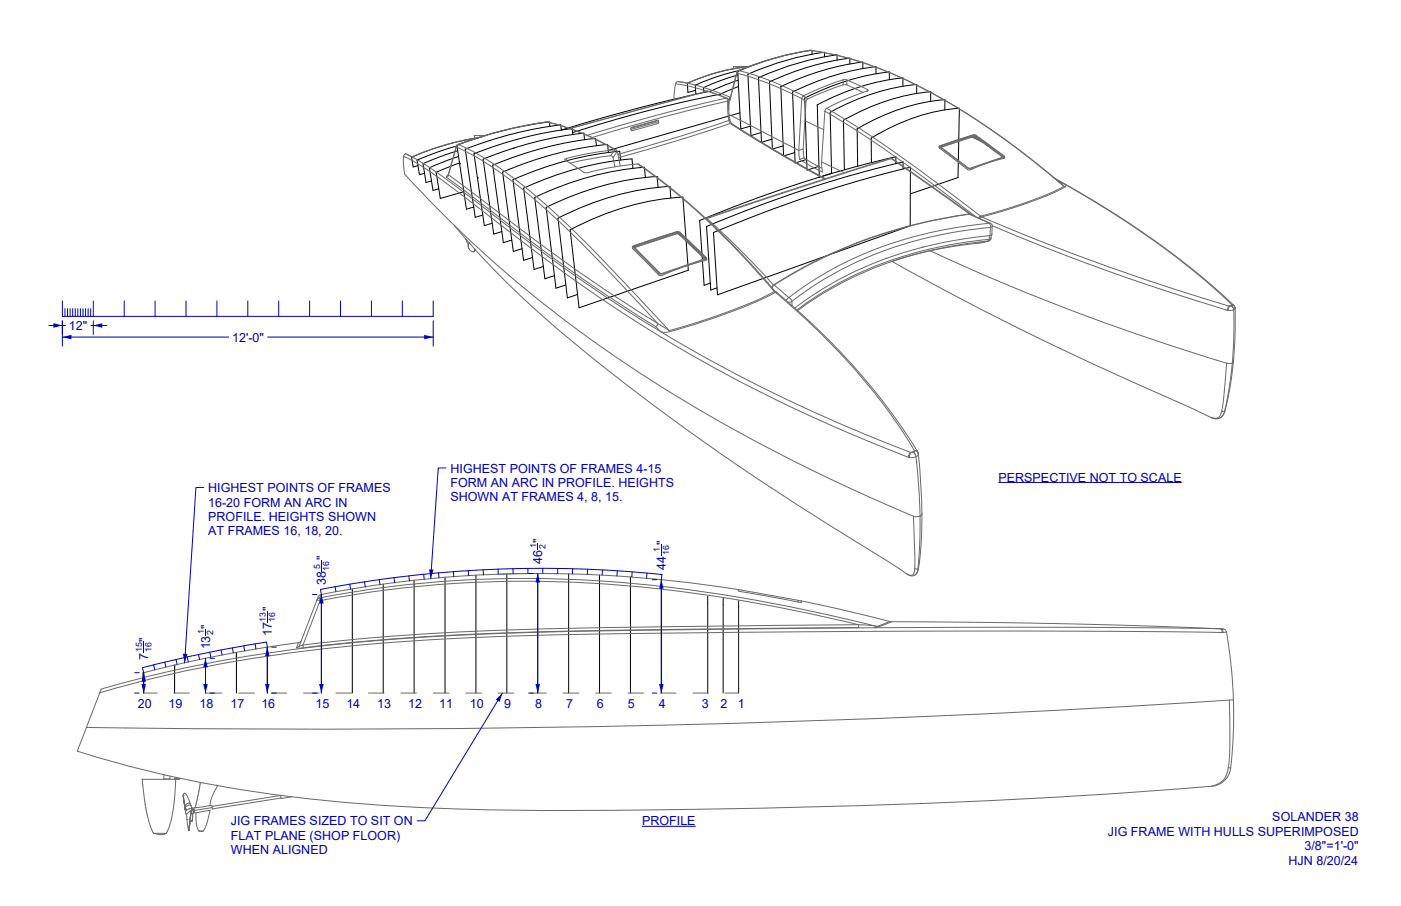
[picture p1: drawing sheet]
<svg xmlns="http://www.w3.org/2000/svg" width="432mm" height="279mm" viewBox="0 0 432 279" stroke-linecap="round" stroke-linejoin="round" font-family="sans-serif">
<!-- layer: Make2D -->
<g fill="none" stroke="#000" stroke-width=".31">
<path d="M250.3 16.7l-.1-1.2-7.5 1.4-7.6 2.2-7.7 2.9 .9 17.8 3-.9M254.1 17.5v-1.4a88.3 88.3 0 0 0-23.6 6.8l1 18.9 3.1-.9M258 18.5v-1.6a87.4 87.4 0 0 0-24.2 7.1l.9 19.9 3.2-1M261.9 19.7v-1.8a85.1 85.1 0 0 0-24.7 7.3l.8 20.8 3.4-1M169.5 39l-.2-1.4a120.3 120.3 0 0 0-28.5 7.2l3 19.7 2.2-.7M227.4 23.1l-5.2 1.7-5.4 2.2 .1 1.5M227.5 24.7l-4.6 1.7a26.9 26.9 0 0 1-8.3 2.6l-19.8 4.8-21.7 6.3M227.6 26.7l-2.1 .8a23.5 23.5 0 0 1-7.9 2.4l-20.5 4.9-20.6 6.1M228 34.8l-40.5 11.6M228.1 21.7l-6.7 1.8-7.1 2.8 .2 2.8M231.1 20.5a60.1 60.1 0 0 0-19.3 5.2l.2 2.8 2.4-.6M265.9 21.1v-2a82.3 82.3 0 0 0-25.2 7.6l.8 21.4 3.4-1"/>
<path d="M270 22.8v-2.2a79 79 0 0 0-25.7 7.8l.8 21.9 3.5-1.1M274.1 24.6v-2.4a75.5 75.5 0 0 0-26.1 8.1l.7 22.2 3.7-1.2M278.3 26.6v-2.6a72.1 72.1 0 0 0-26.4 8.3l.6 22.4 3.8-1.2-.4-18.9a68.7 68.7 0 0 1 26.6-8.6v2.8M286.8 31.2l.1-2.9a65.3 65.3 0 0 0-26.9 8.8l.2 15.3M291.2 33.9v-3.2a62.5 62.5 0 0 0-27 9l.1 11.5M140.9 45a92.4 92.4 0 0 0-12.4 4.4l.8 4.5 1.5-.5M141.1 46.5l-5.5 1.9-5.2 2.1 .9 5.8 1.7-.5M141.3 48.2l-9 3.5 1.2 7 1.7-.5M141.6 50.2l-7.2 2.9 1.3 8.1 7.3-2.1M141.7 50.5h.1M147.2 54.9h.1M147.5 42.5l-1.8 .3a83.8 83.8 0 0 0-18.9 5.7l.5 3 1.5-.4"/>
<path d="M158.1 45.7h.1M173 40.1l-.2-1.6a120.6 120.6 0 0 0-29.4 7.5l3.1 21 2.3-.7M176.6 41.5l-.2-1.8a119.1 119.1 0 0 0-30.3 7.7l3.2 22.2 2.4-.7M180.2 43.1l-.3-2.1a116.6 116.6 0 0 0-31 8.1l3.3 23.1 2.5-.8M183.8 44.9l-.2-2.2a112.8 112.8 0 0 0-31.8 8.3l3.3 23.8 2.6-.8M187.5 47l-.2-2.5a108.4 108.4 0 0 0-32.4 8.6l3.3 24.4 2.7-.8M187.8 49.8h.1M191.3 49.3l-.3-2.7a103.8 103.8 0 0 0-32.9 8.8l3.3 24.9 2.7-.9M195.1 51.9l-.3-2.9a99.2 99.2 0 0 0-33.4 9l3.2 25.1 2.9-.9M198.9 54.7l-.3-3.1a94.8 94.8 0 0 0-33.8 9.3l3.1 25.1 3-1M202.8 57.8l-.3-3.4a90.7 90.7 0 0 0-34.2 9.6l3.1 24.9 3-1M268.6 50.1l-.1-7.5a60.5 60.5 0 0 1 27.2-9.2l-.4 21.3-14.7 5.1"/>
<path d="M276.1 50.5v-2.2l-18.8 4.9-10.2 3.2-10.3 3.4-21.2 8.2 1.4 20 1.9-.7M278.3 52.1v-2.2l-17.9 4.7-10.2 3.2-10.4 3.5-11.3 4.2-10.7 4.3 1.3 19.6 1.9-.6M175.7 70.9a83.9 83.9 0 0 1 34.8-10.1l1.6 22.5-33.6 11.6zM206.8 61.1l-.3-3.6a86.6 86.6 0 0 0-34.5 9.8l2.9 24.6 3.1-1.1M219.9 71.7l16-6.4 14.7-5.2 14.8-4.5 15.2-4-.1 18-59.4 21.3zM127.6 178.9v34.8M137.2 178v35.7M146.7 177.4v36.3M156.2 177v36.7M165.7 176.9v36.8M175.3 177v36.7M184.8 177.3v36.4"/>
<path d="M194.3 177.9v35.8M203.8 178.8v34.9M82.4 199.6v1.8zM99.1 183.3v30.4M108.6 181.6v32.1M118.1 180.1v33.6M218.1 183.9v29.8M222.9 184.5v29.2M227.6 185.2v28.5M44.3 207.5v6.2M53.8 205.1v1.6zM53.8 206.7v7"/>
<path d="M63.3 203v1.7zM63.3 204.7v9M72.9 201.2v1.8zM72.9 203v10.7M82.4 201.4v12.3"/>
</g>
<g fill="none" stroke="#696969" stroke-width=".31">
<path d="M249.5 15.5a99.8 99.8 0 0 0-22 6.2M249.5 15.5v.1M249.6 15.5a115.9 115.9 0 0 1 43.6 16.7l9 5.6a262.2 262.2 0 0 1 25.7 19.7M249.6 15.5a99.5 99.5 0 0 0-22 6.2M249.6 15.5h-.1M249.7 15.5h-.1M249.7 15.5l.2 .1M249.7 15.5h-.2M249.7 15.5a116 116 0 0 1 43.8 16.7l9 5.7a261.5 261.5 0 0 1 24.3 18.5M168.4 37.6l-1.3 .2a134.5 134.5 0 0 0-25.9 6.7M168.4 37.6h.3M168.4 37.6h.1"/>
<path d="M168.4 37.6h-.1M168.4 37.6a133.3 133.3 0 0 0-27.2 6.9M168.4 37.6a73.9 73.9 0 0 1 21.1 8.6M168.7 37.6a75.2 75.2 0 0 1 21.2 8.7M168.7 37.6l.2 .1M194.5 39.4l8.2-2.4 .2 .2-.1 .9-8 2.2-.3-.1zM202.9 37.2l-8.5 2.4M203 37.5l-8.5 2.4M208.2 25.8a48.5 48.5 0 0 1 9.7 2.4M208.2 25.8l-.5 5.1M208.3 30.7h.1M208.8 25.1a63.1 63.1 0 0 1 16.2 4.9"/>
<path d="M208.8 25.1h.1M208.8 25.1l-.6 .7M211.9 25.6h.1M217.9 28.1h.4M217.9 28.1l-42.3 11.6M218 28.1h-.1M218 28.1l5.8 2.2M218 28.1h.3M218 28.1l-42.4 11.6M218.3 28.1l5.8 2.2M223.8 30.3l.5 .9M223.8 30.3h.3"/>
<path d="M223.8 30.3l-21.2 5.2-21.7 6.3M224.1 30.3l.5 .8M224.3 31.2v3l.3 3M224.3 31.2l-20 4.9-21.9 6.3M224.5 30.7l.2 .1M224.6 31.1h.1M224.6 31.1l-.3 .1M224.6 31.1v2.8l.3 3M224.6 37.2l.5 .9M224.6 37.2l-16.9 5.4-17.3 5M224.7 30.8h.1M224.7 30.8l-.1 1.5"/>
<path d="M224.7 35.3l21.5 11.1M224.7 30.8l.3 .1M224.7 30.8l-.1 3.2M224.9 36.9l-.3 .3M224.9 36.9l.6 1.2M225 30l-.3 .8M225 30h.1M225 30.2h.1M225.1 38.1l-16.9 5.4-17.6 5.1M225.1 38.1h.4M225.1 38.1l13.3 8.2 15.7 8.9-14.4-8.1-13.9-8.6M225.1 29.9l-.1 .1"/>
<path d="M225.5 38.1l13.4 8.2 15.5 8.8M227.1 22.3l-2.1 8.6M227.1 22.3v.3M227.1 22.6l-2.1 8.3M227.1 22.6l4.6 1.3 4.9 1.7 10.5 4.8M227.4 21h-1M227.5 21.8l-.1 .1M227.5 21.7l-.4 .6M227.6 21.7h-.1M227.6 21.7l-.5 .9M227.6 21.7l1.3 .4a94.6 94.6 0 0 1 18.8 7.5M229.8 20.9h-.1"/>
<path d="M230.8 20.5h-4.7l-.1 .7M231.1 20.5a59.6 59.6 0 0 0-19.2 5.1l-3.1-.5M247.1 30.4l-.9 16M247.1 30.4l1.3 1M247.7 29.6l-.6 .8M247.7 29.6l1.3 .9M248.1 37.2l5.8 2.8M248.4 31.4l-.9 14.6M249 30.5l-.6 .9M254.2 34.3l9.4 5.7 10.7 7.2 11.6 8.4 14.8 11.2M254.2 34.3l-1 15.6M254.8 33.4l9.4 5.7 10.3 7 11.7 8.4 16 12.1"/>
<path d="M254.8 33.4l-.6 .9M259.8 24.6l-6.6 2.4-5.5 2.6M259.8 24.6h1.2M259.8 24.6l.1 1.6M259.9 26.2h1.1M259.9 26.2l-6 2.1-4.9 2.2M261 24.6l6.4 3M261 24.6v1.6M261 26.2l5 2.3M267 28.2h.2M267.4 27.6l.1 .2-.2 .2-6.3 2.4-6.2 3M267.4 27.6v.4"/>
<path d="M267.4 28h.1M124.4 48.2l.1 4a4.2 4.2 0 0 0 2 3.4 386.9 386.9 0 0 0 98.6 76.3 579.8 579.8 0 0 0 56.4 27.3M124.4 48.2l4.8 2.6 6.7 4.5 28.9 22.1 15.5 11.2 13 8.8 13.7 8.5 17.1 9.7 17.2 8.7 18.4 8.4 20.2 8.3M124.9 47.4a111.5 111.5 0 0 1 19.7 13.1l20 15.3 14.8 10.7 14.8 10 16.1 9.7 17 9.4 16.6 8.3 18.4 8.2 18.3 7.4M125 47.4h.1M125 47.4l-.6 .8M127 48.4h.1M137.7 54.7l37.3 28 14.2 9.8 12.9 8.2M138.1 53.9l-.5 .5 .1 .3M138.1 53.9v.2M138.1 53.9h.1M138.2 53.9l-.5 .8"/>
<path d="M138.2 53.9l37.3 27.9 14.3 9.8 12.9 8.2M140.6 45.1l-2.5 8.8M140.6 45.1v.2M140.6 45.3a115.4 115.4 0 0 1 29.8 21.2l12.6 12.3 19.7 21M140.6 45.3l-2.4 8.6M141.2 44.5l-.6 .6M141.2 44.5h.1M141.2 44.5l-.6 .8M141.2 44.5a112.4 112.4 0 0 1 29.2 20.6l13.4 13 22.4 23.8M146.2 42.8h.1M146.3 41.8l2.9 .1M147.9 42.3h.1"/>
<path d="M148.5 42.3a82.4 82.4 0 0 0-21.5 6.1l-2-1M149.2 41.9l-3-.1v.8M174.6 48.8l-.5 .5 3.5 2.3a6.7 6.7 0 0 0 3.2 1.7l8.1-1.8 7.6-.9M174.6 48.8l.1 .9M188.2 48l.5 .1 .2 .5M188.2 48l-6.8 1.1-5.7 1.2M188.9 48.6l.6 2.8M189.5 46.2l.4 .1M189.5 46.2l-7.4 1-7.5 1.6M189.5 46.2l-1.3 1.8M189.9 46.3l.4 .4M190.3 46.7l-1.4 1.9"/>
<path d="M190.3 46.7l.9 4.5M196.5 50.6l10.2 7.6 10.5 9.1 10.6 10.6 10.8 12M196.5 50.6l.4 .1M196.9 50.7l10.2 7.6 10.5 9.2 10.7 10.6 10.8 12M196.9 50.7l.3 .4M240.9 59.5l.2 .1M246.2 46.4l.2 2.7M246.4 49.1l3.5 2.1 3.6 1.8-.3-3.1M247.5 46l.3 2.7M247.5 46l-1.3 .4M247.8 48.7l5.5 3.2M247.8 48.7l-1.4 .4"/>
<path d="M248 57.2l.2 .1M253.2 49.9l7 3.4M274.3 48.8l.7 .2M274.3 48.8l-27.3 8.7-29.4 9.8M274.3 48.8l.4 .1M274.7 48.9l24.1 17.1M274.7 48.9l.3 .1M274.7 48.9l-26.4 8.4-30.4 10.1M275 49l24.3 17.1M289.4 45.3l.2 .4M289.6 45.1l-.2 .2M289.6 45.1l.1 .3"/>
<path d="M289.6 45.7l7.3 5.6a2.45 2.45 0 0 0 2.2 1.1l4.8-2 5.5-1.6 .2-.2M289.7 45.4l8.5 6.5 .5 .2 10.7-3.6 .2-.2M289.7 45.4l-.1 .3M289.9 45.3l8.9 6.6 10.4-3.5M290 45.3h-.1M290 45l-.1 .3M290 45v.3M290.1 45.4l10.2-3.3 8.7 6.4M299 41.9l.2 .1M299.4 41.8l.2 .1M299.5 42.1l3.5 1.7M299.6 42.3l3.1 1.5"/>
<path d="M299.9 42.2l1.9 .9M299.9 42l1.9 .9M299.9 41.6l-10.3 3.5M299.9 41.6l1 .1 8.7 6.6M300.1 42l.5 .1M300.1 42l-10.1 3.3M300.1 41.8l-5.7 1.6-5 1.9M300.1 41.7l.5 .1M300.1 41.7l-10.1 3.3M300.1 41.7v.3M300.6 42.1l8.6 6.3M300.6 41.8l8.6 6.3"/>
<path d="M300.6 41.8v.3M302.9 43.5l1 .4M303 43.5l3.6 2.7M304.2 44.4l1 .5M309.2 48.4h.1M309.2 48.1v.3M309.4 48.3l.2 .3M309.6 48.3v.3M324.5 54.7l16.5 9.6 14.1 9.4 13.5 10.2 6.4 5.4 5.2 4.8M325.6 55.4l16.2 9.6 14 9.4 13.3 10.1 5.8 5.1 4.7 4.4M326 55.9l.5 .2M326.8 56.4l-.4-.3 1.4 .6a.58 .58 0 0 1 .6 .3 .58 .58 0 0 1-.1 .6"/>
<path d="M326.8 56.4l1.1 1.1M327.9 57.5l-4.4 2.1-6.5 2.6-7.7 2.5-7.1 1.9M327.9 57.5l.4 .1M328.3 57.6l-4.4 2.2-6.5 2.6-7.8 2.5-7.1 2M139.9 69.4a281.5 281.5 0 0 0 45.4 43.2l8.6 6.7a930.3 930.3 0 0 0 81.6 55l1.7 1.1M143.6 73.7l.8 1.7M144.5 76.7h.1M144.6 74.9l-.3 .9 .2 .9 .7 .7 .9 .2M146.1 77.6h.1M146.2 77.5h.1M146.3 77.3h.1M146.4 77.3l-.3 .3"/>
<path d="M146.4 77.2l-.1 .1M146.4 77.2v.1M146.4 77.2h.1M146.4 77.1h.1M146.4 77v.2M146.4 76.9h.1M146.4 76.9v.1M194.9 76.3l.1 .4 7.9 8M195 76l.1 .4 7.9 7.9M195 76l.4-.3 13.7-4.3 .5 .2 8.1 7.9M195 76l-.1 .3M195.4 76.3h.1"/>
<path d="M195.4 76.3l8.2 8.1 13.6-4.6 .1-.3M195.6 76.2l-.2 .1M195.6 75.9l-.2 .4M195.6 75.9v.3M208.1 71.6l.2 .1M208.6 71.9l1.8 1.2M208.7 71.9l-13.1 4.3M208.7 71.9l.6 .1M208.7 71.6l-8.4 2.5-5 1.9-.4 .3M208.7 71.6l-13.1 4.3M208.7 71.6l.6 .1M208.7 71.6v.3"/>
<path d="M209.3 72l8 7.7v-.2M209.3 71.7l8.5 8.2M209.3 71.7v.3M209.3 71.7l8 7.8M211.9 74l.6 .5M217.1 79.8l-8.1-7.8-13.3 4.3 7.8 8M217.3 79.7h.1M217.6 67.3h-.1M217.6 67.3l.3 .1M217.7 79.5l-.3 .5-12.1 4.1a2.28 2.28 0 0 1-2.1 .4l-.2-.2M217.7 79.5l.1 .4M217.8 79.9l-.3 .4-5.5 1.6-5.4 1.9a6 6 0 0 1-3.3 1.1l-.4-.2"/>
<path d="M217.9 67.4l10.2 9.6 10.3 10.9M217.9 67.4l-.2 .1M273 79.6l.2 .1M284.2 76.1l.2 .2M286.6 77.3a685.3 685.3 0 0 0 91.4 34.7M298.8 66a149.3 149.3 0 0 0-60.4 21.9M298.8 66v.1M298.8 66l.5 .1M298.8 66.1l6.2 2.8M298.8 66.1a149.6 149.6 0 0 0-60.2 21.8M298.8 66.1l6.5 2.8M299.2 66.1h.1"/>
<path d="M299.3 66.1l.2 .2M301.7 67.3h.1M302.2 66.6l-.3 .3-.1 .4 .7-.4M302.2 66.6l.3 .3M302.5 66.9l19 7.8 18.4 6.9 19 6.6 19.8 6.2M304.7 74.3l-1.9 .2a115.6 115.6 0 0 0-56.9 21.3M304.7 74.3l-4.1 .8M304.8 74.3h-.1M304.8 74.3l-17.6 2.9-6.2 1.6-6.1 1.8 22.2 12 20.8 10.6 20.7 9.8 34.6 15.7M304.9 72.7v1.1M304.9 73.8l-.2 .5M304.9 73.8l-1.8 .2a114.9 114.9 0 0 0-57.5 21.6"/>
<path d="M305 68.9a117.4 117.4 0 0 0-61.9 22.9M305 68.9l.3 1.2M305 68.9h.3M305.3 68.9l.4 .4 .1 .5M305.3 70.1l-.1 2.6M305.3 70.1a115.5 115.5 0 0 0-61.2 22.8M305.5 72.6v.8M305.5 73.4l-.6 .4M305.5 73.4l-.3 .6-.4 .3M305.8 69.6l17.5 7.2 17.4 6.5 17.7 6.1 19.8 6.3M305.8 69.8l-.5 .3M305.8 69.8l-.3 2.8-5.4 .6a113.7 113.7 0 0 0-55.3 21.9"/>
<path d="M202.7 99.8l3.5 2.1M202.7 99.8l-.6 .9M203 84.3l-.1 .4M238.4 87.9h.2M238.4 87.9l-.5 .7M238.6 89.9h.4M238.6 89.9l-5.4 2.7-8.3 3.4-9.9 3.4-8.8 2.5M238.6 89.9l.4 .2M238.6 87.9l4.5 3.9M238.6 87.9l-.6 .9M239 90.1l-5.6 2.8-8.3 3.3-9.9 3.5-8.8 2.6M239 90.1l3.7 3.3a184.5 184.5 0 0 1 39.1 45.5"/>
<path d="M239 89.9l5.8 4.9 7.3 6.7 6.2 6.3 5.4 5.8 5.6 6.6 4.8 6.2 4.6 6.5 4.1 6.4M239 89.9v.1M239.3 90.1h-.3M239.4 90.4h.1M239.4 90.5h.1M243.1 91.8l.6 .4 .4 .7M243.1 91.8l-.8 .9M244.1 92.9l-1.2 .3M244.1 92.9v1.3M378.7 94.4h.2M378.7 94.4l-.5 1.3M378.9 94.4l-.4 1.3"/>
<path d="M379.6 94.4h.1M379.6 94.4h-.7M379.6 94.4l.5 .6M379.6 94.4l.6 1.1M379.6 94h.1M379.6 94l.6 .1M379.7 94h.1M379.7 94l-.8 .4M379.7 94l-.1 .4M379.7 94l.7 .3M380.2 94.1l.2 .2M380.2 95.5l.1 7.8-.5 8.7"/>
<path d="M380.2 95.5l-2 .2M380.4 94.3l.3 .7M380.4 94.7l.3 .3M380.7 95v.1M380.7 95.1l-.5 .4M380.7 95.1v7.8l-.6 8.7M202.1 100.7l.4 .4a3 3 0 0 0 3.9 1.2M206.2 101.9l.2 .4M378 112l-.8 10.5-.6 4.3M379.8 112l-1 7.7-1.4 7.2M379.8 112h-1.8M380.1 111.6l-.3 .4"/>
<path d="M380.1 111.6l-1.1 8.1-1.5 7.1M280.6 139.5l-.7 1.5M280.6 139.5h.1M280.7 139.5h.9l.5 .7M280.7 139.5l-.5 1.6M281.6 139.5h.1M281.8 138.9l.6 .1 .4 .3M281.8 138.9l.1 .1M281.9 139v.1a.75 .75 0 0 0 .2 1.1l.2 .7M281.9 139l.6 .1 .5 .5M281.9 139l-1.2 .5M282.5 139l.4 .6"/>
<path d="M282.8 139.3l.1 .2M282.9 139.6l.1 .2M283 139.6v.2M283 139.6v.4M283 139.8v.2M283 140l-.1 .4-.6 .5M283 140l.8 8.7 .3 9.7M373.2 128.7l1.4 .4 1.2-.2M373.2 128.7a3.1 3.1 0 0 0 2.9 .1M376.6 126.8l.8 .1M376.6 126.8a2.16 2.16 0 0 1-1.1 2 2.16 2.16 0 0 1-2.3-.1M377.4 126.9l-.4 1.1-.9 .8"/>
<path d="M377.5 126.8l-.1 .1M377.5 126.8l-.5 1.1-.9 .9M279.9 141l.3 .1M281.5 159.2l.4 16.1M282.3 140.9l-2.1 .2M282.3 140.9l.8 8.6 .5 9.7M283.6 159.2l-.1 8.4-.6 7.8M283.6 159.2l-1.2 .2-.9-.2M284.1 158.4l-.5 .8M284.1 158.4l-.2 9.5-.8 7.3M171.5 176.9l-17.5 .2M277.1 175.3l.1 .1"/>
<path d="M277.2 175.4l2.1 1.5M279.3 176.9a2.39 2.39 0 0 0 2.6 .5M281.9 175.3l1 .1M281.9 175.3a1.95 1.95 0 0 1-1.1 2.1l-1.5-.5M282.9 175.4l-.3 1.2-.7 .8M283.1 175.2l-.2 .2M283.1 175.2l-.5 1.4-.7 .8M91.4 199.7l2 .1M92 198.2l-18.4 2.9-17.7 3.5-11.9 2.9v1.5M92 198.2l-.6 1.5M92.3 199l-.3 .5-.6 .2M92.3 199l-.1 .4"/>
<path d="M92.9 197.4l-.3 .5-.6 .3M93.4 198.9l-.2 .1a.53 .53 0 0 1-.9 0M93.4 198.9v.9M97.7 185.1l1 .1M97.7 185.1l-5.4 13.9M98.5 184.4l-.8 .7M98.5 184.4l.2 .8M98.5 184.4a355.1 355.1 0 0 1 127.9-.4 564.3 564.3 0 0 1 43.9 9.2M98.7 185.2l-5.3 13.7M98.7 185.2l13.2-2.3 14.8-1.9 14.9-1.2 15-.5 14.9 .1 15 .7 14.8 1.3 14.9 1.9a527.3 527.3 0 0 1 48.4 9.4M98.9 183.4l-.7 .4-.5 1.3M98.9 183.4l-.4 1"/>
<path d="M227.7 181.8l-16.5-2.2-17.5-1.7-16.1-.9-16.2-.1-16.1 .6-14.7 1.1-16.4 2.1-15.3 2.7M227.7 181.8l-.2 .4 .6 .2 17.9 3.3M227.7 181.8l18.3 3.3M246 185.1l.9 .2M246 185.1v.6M246.9 185.3l.1 .5-1-.1M246.9 185.3l14.3 3.1 13 3.3M264.6 192.7l-75 .8-36.4 .9-17.2 .8-15.2 1-13.7 1.2-13.7 1.5M264.6 192.7l5.7 .5M264.6 192.7l.1 .8M264.7 193.5l-87.9 1.1-23.6 .7-21.5 1a608.2 608.2 0 0 0-38.3 3.5M270.3 193.2l.6 .1"/>
<path d="M270.9 193.3l-1.3 .2 .4 .1M274.2 191.7l-3.9 1.5M274.2 191.7h.6M274.8 191.7l-3.9 1.6M274.8 191.7l53.6 .7 47.9 1.5M376.3 193.9l-57-.5-73.6 .4-72.1 1-20.4 .6-18.9 .9-16 1.1-15.9 1.5-14.5 1.7-12.9 2-15.7 2.9-14.6 3.3-13.5 3.7-.5 1.2M376.3 193.9h.2M376.3 193.9l.3 1.2M376.5 193.9h.4M376.5 193.9l.3 .4 .2 .7M376.6 195.1l-61.4-.5-76.2 .3-64.2 .8-21.2 .6-17.5 .8a473 473 0 0 0-91.9 12.8l-13.4 3.8M376.9 193.9h.1"/>
<path d="M376.9 193.9l.7 .3 .4 .7M377 195l-.4 .1M378 194.9l-1 .1M378 194.9l1.5 10.4 .7 10.5M30.7 213.7h.1M30.7 213.7l-4.1 10.6M44 209h.1M44.3 213.7h4.2M53.5 213.7h5M63.5 213.7h5M73.5 213.7h5M83.5 213.7h5"/>
<path d="M93.5 213.7h5M103.5 213.7h5M113.5 213.7h5M123.5 213.7h5M133.5 213.7h5M143.5 213.7h5M153.5 213.7h5M163.5 213.7h5M173.5 213.7h5M183.5 213.7h5M193.5 213.7h5M203.5 213.7h5"/>
<path d="M213.5 213.7h5M223.5 213.7h4.1M378.9 215.9l.2 13.4-.5 7.5M378.9 215.9l-43.2 2.6-43.5 2.2-43.8 1.7-43.9 1.2-41.5 .8-48.4 .4h-41.5l-46.5-.5M380.2 215.8l-.1 10.5-.8 10.5M380.2 215.8l-1.3 .1M26.6 224.3l-2.8 7.3a391.9 391.9 0 0 0 95.3 16.8 1179.1 1179.1 0 0 0 86.6 1.3l6-.1a2371 2371 0 0 0 161.8-7.1M50.5 238.9v1.3h1.9v-.9M378.6 236.8h.7M378.6 236.8a5.9 5.9 0 0 1-5.1 5.7M379.3 236.8a6.3 6.3 0 0 1-5.8 5.7M43.8 240.3h.1"/>
<path d="M47.2 256.8l.1 .2M47.3 257h.1M47.3 257l-1.1-2.7-1.1-4-1.3-10h10.3l-.3 5.8-.6 4.4-.8 3.7-1.2 2.8M47.3 257l2.2 .4 1.7-.4M47.3 257h3.9M50.8 240.2v.1M52.1 240.2v.1M53.8 240.2v.1M53.8 240.2v-.2l1.6 .2M53.8 240.2h1.6M55.4 240.2l-1.2 .2M56.5 245.4v.2"/>
<path d="M56.5 245.4l.4 3.1M56.5 245.2h.1M56.5 245.4h.1M56.5 245.2a.42 .42 0 0 1 .1-.5 .42 .42 0 0 1 .6 .1l.7 1.1 .8 2M56.5 245.6v.2M56.5 245.8l.1 .3M56.6 246.1v.5M56.6 246.1v.6M56.6 246.6v.1M56.6 246.7v.1M56.6 244.8h.1M56.6 246.8h.1"/>
<path d="M56.6 246.8v.1M56.6 246.9l.1 .3M56.6 246.7h.1M56.6 246.7l.1 .1M56.7 246.8v.1M56.7 246.9v.3M56.7 247.2v.1M56.7 247.3h.1M56.7 247.3l.1 .3M56.7 247.2h.1M56.7 247.3l.1 .1M56.8 247.6h.1"/>
<path d="M56.8 247.4v.1M56.8 247.6v.1M56.8 247.5h.1M56.8 247.7v.2M56.8 247.5v.1M56.8 247.7l.1 .2M56.8 247.9l.1 .1M56.9 248v.3M56.9 247.9v.1M56.9 248l.1 .2M56.9 248.3l.1 .2M56.9 248.5l.5 1.4"/>
<path d="M57 248.2v.1M57 248.5h.1M57 248.5l.1 .4M57 248.3v.2M57 249h.1M57 249l.1 .7M57 249.1h.1M57 249.1v.1M57 249.2h.1M57 249.3h.1M57 249.4h.1M57 249l.3 .6"/>
<path d="M57 249.2v.1M57 249.5h.1M57.1 249.3h.1M57.1 249.5h.1M57.1 249.3v.1M57.1 249.4h.1M57.1 249.6h.1M57.1 249.7h.1M57.1 248.9h.1M57.1 248.9l.3 1M57.4 249.8l-.3-.1 .2 1.4 .2-.1M57.6 252.7h.1"/>
<path d="M57.8 245.7h.1M58 255.6l.1 .5M58.1 256.1h.1M58.1 256l.1 .1M58.2 256.2h.1M58.2 256.1h.1M58.2 256v.1M58.4 254.1v.7M58.5 253.6l-.3 2.5M58.7 247.9l-.7-.2-1 .8M58.7 247.9h.1M58.7 253l.2 .2"/>
<path d="M58.7 247.9l.1 .6M58.7 247.9l.2 .6M58.7 251.5h.1M58.7 251.3h.1M58.9 248.5h.1M58.9 248.5l.2 .8M58.9 248.5a.99 .99 0 0 0-1.6 .3l-.2 .1M58.9 253.2l.2 .1M58.9 250.6l-.7 5.5M59 250l-.8 6M59 250h.1M59 250l-.1 .6"/>
<path d="M59 249.9h.1M59 250.2v.3M59 250.1h.1M59.1 249.9l-.1 .1M59.1 249.9h.1M59.1 249.9l-.1 .3M59.1 250.1h.1M59.1 250l-.1 .2M59.1 250h.1M59.1 253.3h.1M59.1 249.8l-.8 .6a1.44 1.44 0 0 0-.7 1.7l.6 4.1M59.2 249.8l-.4 1-.6 5.1"/>
<path d="M59.2 249.8h.1M59.2 249.8l-.1 .1M59.2 249.9l-.1 .1M59.2 249.9h.1M59.3 253l-.2 .3M59.3 252.2h.1M59.3 252.3l-.2 1M59.3 252.3v-1.5v2.1l-.2 .3h-.2M59.3 252.3h.1M59.4 252.3l-.1 .4M59.4 251.8h.1M59.4 249.2l-2 .7"/>
<path d="M59.4 249.2l.2 1.6M59.6 250.8l-.7 .1M59.9 249.5l-.3 .1M59.9 249.9l.1 .8M60 250.3l-.3 .1M60.1 249.1h-.3l.1 .8M61.3 256.3l-.7-1.7-.2-3.1a.69 .69 0 0 1 .1-.8 .69 .69 0 0 1 .7-.2l3.5-.6a15.4 15.4 0 0 1-2.1 6.4M61.3 256.3h1.3M61.3 256.3h.1M61.4 256.3h1.2M61.8 241.3l-1.7 7.8M64.7 248.4l-4.6 .7"/>
<path d="M64.7 248.4l.6 .1M65.3 248.6l.1 .5M65.4 249.1l.1 .5M65.4 249.1l-5.5 .8M67.1 242.3a15 15 0 0 0-2.4 6.1M86.5 245.3l.1 1 3.2-.5M86.5 245.3l-21.2 3.4M86.6 246.1l-21.1 3.4M89.8 245.7v.1"/>
</g>
<g fill="none" stroke="#0000bf" stroke-width=".31">
<path d="M19.2 92.8v4.8h114.3v-4.8M20 95.2v2.4M20.8 95.2v2.4M21.6 95.2v2.4M22.4 95.2v2.4M23.2 95.2v2.4M24 95.2v2.4M24.8 95.2v2.4M25.6 95.2v2.4M26.4 95.2v2.4M27.2 95.2v2.4M28 95.2v2.4"/>
<path d="M28.8 92.8v4.8M38.3 92.8v4.8M47.8 92.8v4.8M57.3 92.8v4.8M66.9 92.8v4.8M76.4 92.8v4.8M85.9 92.8v4.8M95.4 92.8v4.8M105 92.8v4.8M114.5 92.8v4.8M124 92.8v4.8M112.3 179.4l.3 1.6"/>
<path d="M116.9 178.8l.2 1.5M121.4 178.1l.2 1.6M126 177.6l.2 1.6M130.6 177.1l.1 1.6M135.2 176.7l.1 1.5M139.7 176.3l.2 1.6M144.3 176l.1 1.6M148.9 175.7l.1 1.6M153.5 175.5l.1 1.6M158.1 175.4v1.6M162.7 175.3v1.6M167.3 175.3v1.6"/>
<path d="M171.9 175.3v1.6M176.5 175.4l-.1 1.6M181.1 175.5l-.1 1.6M185.7 175.8l-.1 1.5M190.3 176l-.1 1.6M194.8 176.3l-.1 1.6M199.4 176.7l-.1 1.6M203.8 178.8l.2-1.6a360 360 0 0 0-105.2 4.6l.3 1.5M71.6 199.8l.3 1.5M75.1 199.2l.3 1.5M78.6 198.6l.3 1.5M82.4 199.6l-.3-1.6a383.4 383.4 0 0 0-38.2 7.9l.4 1.6"/>
<path d="M103.3 180.9l.3 1.6M107.8 180.2l.3 1.5M47.3 205l.4 1.6M50.8 204.2l.4 1.5M54.2 203.4l.4 1.5M57.7 202.6l.3 1.5M61.2 201.8l.3 1.6M64.7 201.1l.3 1.6M68.1 200.4l.3 1.6"/>
</g>
<g fill="#0000bf">
<path d="M19.2 104l2.8-.7v1.3z"/>
<path d="M130.7 103.3l2.8 .7-2.8 .6z"/>
</g>
<path d="M19.2 99v7.7M133.5 99v7.7M19.2 104h51.3M82.5 104h51" fill="none" stroke="#0000bf" stroke-width=".31"/>
<g fill="#0000bf">
<path d="M16.4 99.7l2.8 .7-2.8 .7z"/>
<path d="M28.8 100.4l2.7-.7v1.4z"/>
</g>
<path d="M19.2 99v4.2M28.8 99v4.2M15.1 100.4h5.1M28 100.4h4.9M165.7 167.5v2.2" fill="none" stroke="#0000bf" stroke-width=".31"/>
<g fill="#0000bf">
<path d="M165.7 176.9l.7 2.7h-1.4z"/>
<path d="M165 211h1.4l-.7 2.7z"/>
</g>
<path d="M307.7 148.8h56.5M163 176.9h1.3M165.7 176.9v36.8M203.8 168v3.4M163 213.7h1.3M197.9 254.8h16.5" fill="none" stroke="#0000bf" stroke-width=".31"/>
<g fill="#0000bf">
<path d="M203.1 211h1.4l-.7 2.7z"/>
<path d="M203.8 178.8l.7 2.7h-1.4z"/>
</g>
<path d="M99.1 172.8v3.5M201.1 178.8h1.3M203.8 178.8v34.9M201.1 213.7h1.3" fill="none" stroke="#0000bf" stroke-width=".31"/>
<g fill="#0000bf">
<path d="M98.4 211h1.4l-.7 2.7z"/>
<path d="M99.1 183.3l.7 2.8h-1.4z"/>
</g>
<path d="M96.3 183.3h1.4M99.1 183.3v30.4M96.3 213.7h1.4" fill="none" stroke="#0000bf" stroke-width=".31"/>
<path d="M152.8 215.8l2-2.1-.8 2.8z" fill="#0000bf"/>
<path d="M44.3 197.8v3.5M154.8 213.7l-23.8 39.4h-2.4" fill="none" stroke="#0000bf" stroke-width=".31"/>
<g fill="#0000bf">
<path d="M44.3 207.5l.7 2.7h-1.4z"/>
<path d="M43.6 211h1.4l-.7 2.7z"/>
</g>
<path d="M41.5 207.5h1.4M41.5 213.7h1.4M44.3 207.5v6.2" fill="none" stroke="#0000bf" stroke-width=".31"/>
<path d="M132.2 175.6l1.4 .1-.8 2.7z" fill="#0000bf"/>
<path d="M137.4 144.3h-2.3l-2.3 34.1" fill="none" stroke="#0000bf" stroke-width=".31"/>
<path d="M56.4 201.6l1.4 .1-.9 2.7z" fill="#0000bf"/>
<path d="M62.8 150.3h-2.4l-3.5 54.1M82.4 188.6v3.4" fill="none" stroke="#0000bf" stroke-width=".31"/>
<g fill="#0000bf">
<path d="M81.7 211h1.4l-.7 2.7z"/>
<path d="M82.4 199.6l.7 2.8h-1.4z"/>
</g>
<path d="M63.3 193.9v2.2M82.4 199.6v14.1M83.8 199.6h1.4M83.8 213.7h1.4" fill="none" stroke="#0000bf" stroke-width=".31"/>
<g fill="#0000bf">
<path d="M62.6 211h1.4l-.7 2.7z"/>
<path d="M63.3 203l.7 2.8h-1.4z"/>
</g>
<path d="M63.3 203v10.7M64.7 213.7h1.4M64.7 203h1.4" fill="none" stroke="#0000bf" stroke-width=".31"/>
<g font-size="3.9" fill="#0000bf">
<text x="21.2" y="101.8">12&quot;</text>
<text x="71.5" y="105.3">12'-0&quot;</text>
<text x="138.8" y="145.7">HIGHEST POINTS OF FRAMES 4-15</text>
<text x="307.7" y="148.5">PERSPECTIVE NOT TO SCALE</text>
<text x="64.2" y="151.8">HIGHEST POINTS OF FRAMES</text>
<text x="138.8" y="150.2">FORM AN ARC IN PROFILE. HEIGHTS</text>
<text x="138.8" y="154.6">SHOWN AT FRAMES 4, 8, 15.</text>
<text x="64.2" y="156.2">16-20 FORM AN ARC IN</text>
<text x="64.2" y="160.7">PROFILE. HEIGHTS SHOWN</text>
<text x="64.2" y="165.1">AT FRAMES 16, 18, 20.</text>
<text x="205.2" y="168" transform="rotate(-90 205.2 168)">&quot;</text>
<text x="100.4" y="172.8" transform="rotate(-90 100.4 172.8)">&quot;</text>
<text x="167.1" y="173.9" transform="rotate(-90 167.1 173.9)">46 &quot;</text>
<text x="205.2" y="175.7" transform="rotate(-90 205.2 175.7)">44</text>
<text x="100.4" y="180.5" transform="rotate(-90 100.4 180.5)">38</text>
<text x="83.8" y="188.6" transform="rotate(-90 83.8 188.6)">&quot;</text>
<text x="45.7" y="197.9" transform="rotate(-90 45.7 197.9)">&quot;</text>
<text x="83.8" y="196.3" transform="rotate(-90 83.8 196.3)">17</text>
<text x="45.7" y="203.4" transform="rotate(-90 45.7 203.4)">7</text>
<text x="64.7" y="200.3" transform="rotate(-90 64.7 200.3)">13 &quot;</text>
<text x="42.5" y="218.3">20</text>
<text x="52" y="218.3">19</text>
<text x="61.5" y="218.3">18</text>
<text x="71" y="218.3">17</text>
<text x="80.6" y="218.3">16</text>
<text x="97.2" y="218.3">15</text>
<text x="106.7" y="218.3">14</text>
<text x="116.3" y="218.3">13</text>
<text x="125.8" y="218.3">12</text>
<text x="135.3" y="218.3">11</text>
<text x="144.8" y="218.3">10</text>
<text x="155.4" y="218.3">9</text>
<text x="164.9" y="218.3">8</text>
<text x="174.5" y="218.3">7</text>
<text x="184" y="218.3">6</text>
<text x="193.5" y="218.3">5</text>
<text x="203" y="218.3">4</text>
<text x="216.3" y="218.3">3</text>
<text x="222.1" y="218.3">2</text>
<text x="227.4" y="218.3">1</text>
<text x="71.2" y="254.6">JIG FRAMES SIZED TO SIT ON</text>
<text x="197.9" y="254.6">PROFILE</text>
<text x="341.5" y="257.7">JIG FRAME WITH HULLS SUPERIMPOSED</text>
<text x="392.1" y="253.3">SOLANDER 38</text>
<text x="71.2" y="259">FLAT PLANE (SHOP FLOOR)</text>
<text x="71.2" y="263.4">WHEN ALIGNED</text>
<text x="402.1" y="262.2">3/8&quot;=1'-0&quot;</text>
<text x="397.1" y="266.6">HJN 8/20/24</text>
</g>
<g font-size="2.7" fill="#0000bf">
<text x="165.3" y="169.1" transform="rotate(-90 165.3 169.1)">1</text>
<text x="168.1" y="169.4" transform="rotate(-90 168.1 169.4)">2</text>
<text x="203.4" y="170.2" transform="rotate(-90 203.4 170.2)">1</text>
<text x="206.3" y="171.1" transform="rotate(-90 206.3 171.1)">16</text>
<text x="98.6" y="175.3" transform="rotate(-90 98.6 175.3)">5</text>
<text x="101.5" y="176" transform="rotate(-90 101.5 176)">16</text>
<text x="82" y="191.7" transform="rotate(-90 82 191.7)">13</text>
<text x="84.8" y="191.7" transform="rotate(-90 84.8 191.7)">16</text>
<text x="62.9" y="195.5" transform="rotate(-90 62.9 195.5)">1</text>
<text x="65.7" y="195.8" transform="rotate(-90 65.7 195.8)">2</text>
<text x="43.9" y="201" transform="rotate(-90 43.9 201)">15</text>
<text x="46.7" y="201" transform="rotate(-90 46.7 201)">16</text>
</g>
</svg>
